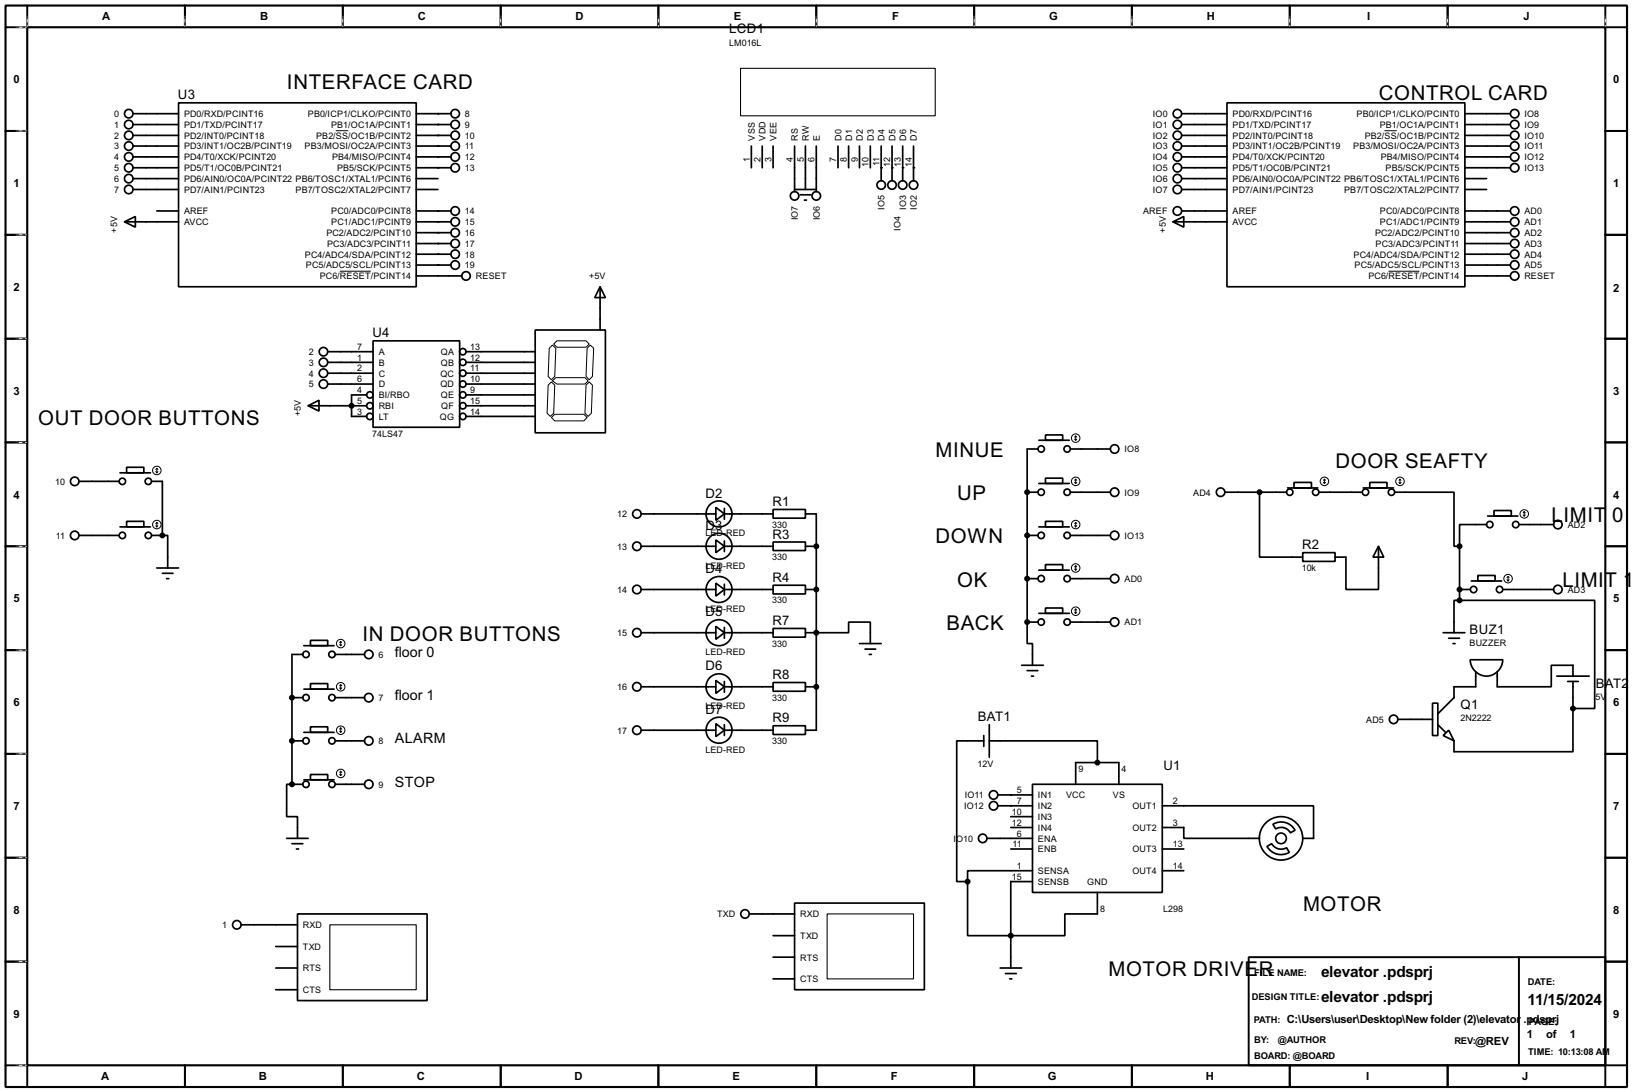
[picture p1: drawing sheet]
<svg xmlns="http://www.w3.org/2000/svg" width="383mm" height="256mm" viewBox="0 0 383 256" stroke-linecap="round" stroke-linejoin="round" font-family="sans-serif">
<path d="M1.3 1.3h381v254h-381zM6.4 6.4h370.8v243.8h-370.8z" fill="none" stroke="#000" stroke-width=".5"/>
<g fill="none" stroke="#000" stroke-width=".45">
<path d="M6.4 1.3v5.1h-5.1M43.5 1.3v5.1M80.6 1.3v5.1M117.7 1.3v5.1M154.7 1.3v5.1M191.8 1.3v5.1M228.9 1.3v5.1M266 1.3v5.1M303.1 1.3v5.1M340.2 1.3v5.1M377.2 1.3v5.1h5.1M1.3 30.8h5.1"/>
<path d="M377.2 30.8h5.1M1.3 55.2h5.1M377.2 55.2h5.1M1.3 79.6h5.1M377.2 79.6h5.1M1.3 103.9h5.1M377.2 103.9h5.1M1.3 128.3h5.1M377.2 128.3h5.1M1.3 152.7h5.1M377.2 152.7h5.1M1.3 177.1h5.1"/>
<path d="M377.2 177.1h5.1M1.3 201.5h5.1M377.2 201.5h5.1M1.3 225.9h5.1M293.4 224.8h83.8v25.4h-83.8zM356.9 224.8v25.4M377.2 225.9h5.1M1.3 250.2h5.1v5.1M43.5 250.2v5.1M80.6 250.2v5.1M117.7 250.2v5.1M154.7 250.2v5.1"/>
<path d="M191.8 250.2v5.1M228.9 250.2v5.1M266 250.2v5.1M303.1 250.2v5.1M340.2 250.2v5.1M382.3 250.2h-5.1v5.1"/>
</g>
<g fill="none" stroke="#fff" stroke-width=".23">
<path d="M3.9 6.4h2.3M6.4 3.9v2.3M43.5 3.9v2.3M80.6 3.9v2.3M117.7 3.9v2.3M154.7 3.9v2.3M191.8 3.9v2.3M228.9 3.9v2.3M266 3.9v2.3M303.1 3.9v2.3M340.2 3.9v2.3M377.2 3.9v2.3"/>
<path d="M3.9 30.8h2.3M3.9 55.2h2.3M3.9 79.6h2.3M3.9 103.9h2.3M3.9 128.3h2.3M3.9 152.7h2.3M3.9 177.1h2.3M3.9 201.5h2.3M3.9 225.9h2.3M3.9 250.2h2.3"/>
</g>
<g fill="none" stroke="#000" stroke-width=".23" stroke-dasharray=".5 1">
<path d="M3.9 6.4h2.3M6.4 3.9v2.3M43.5 3.9v2.3M80.6 3.9v2.3M117.7 3.9v2.3M154.7 3.9v2.3M191.8 3.9v2.3M228.9 3.9v2.3M266 3.9v2.3M303.1 3.9v2.3M340.2 3.9v2.3M377.2 3.9v2.3"/>
<path d="M3.9 30.8h2.3M3.9 55.2h2.3M3.9 79.6h2.3M3.9 103.9h2.3M3.9 128.3h2.3M3.9 152.7h2.3M3.9 177.1h2.3M3.9 201.5h2.3M3.9 225.9h2.3M3.9 250.2h2.3"/>
</g>
<g fill="none" stroke="#000" stroke-width=".4">
<path d="M31.3 39.4h10.7M31.3 36.9h10.7M31.3 34.3h10.7M31.3 31.8h10.7M31.3 29.3h10.7M31.3 26.7h10.7M42 24.2h55.8v43.2h-55.8zM97.8 39.4h8.2M97.8 36.9h8.2M97.8 34.3h8.2M97.8 31.8h8.2M97.8 29.3h8.2"/>
<path d="M97.8 26.7h8.2M176.6 34.3v5.1M179.1 34.3v5.1M181.7 34.3v5.1M186.7 34.3v10.7M189.3 34.3v10.2M191.8 34.3v10.7M196.9 34.3v5.1M199.4 34.3v5.1M202 34.3v5.1M204.5 34.3v5.1M207.1 34.3v8.2"/>
<path d="M209.6 34.3v8.2M212.1 34.3v8.2M214.7 34.3v8.2M277.7 39.4h10.6M277.7 36.9h10.6M277.7 34.3h10.6M277.7 31.8h10.6M277.7 29.3h10.6M277.7 26.7h10.6M288.3 24.2h55.9v43.2h-55.9zM344.2 39.4h10.7M344.2 36.9h10.7"/>
<path d="M344.2 34.3h10.7M344.2 31.8h10.7M344.2 29.3h10.7M344.2 26.7h10.7M29.3 52.1l2.5-1.2v2.5zM29.3 52.1h12.7M31.3 44.5h10.7M31.3 42h10.7M36.9 49.6h5.1M97.8 44.5h5.1M97.8 42h5.1M97.8 49.6h8.2"/>
<path d="M97.8 52.1h8.2M97.8 54.7h8.2M97.8 57.2h8.2M97.8 59.7h8.2M186.7 44.5h5.1M188 45.8h2.6M189 47h.5M275.6 52.1l2.6-1.2v2.5zM275.6 52.1h12.7M277.7 44.5h10.6M277.7 42h10.6M277.7 49.6h10.6"/>
<path d="M344.2 44.5h5.1M344.2 42h5.1M344.2 49.6h10.7M344.2 52.1h10.7M344.2 54.7h10.7M344.2 57.2h10.7M344.2 59.7h10.7M97.8 62.3h8.2M97.8 64.8h10.7M125.8 77.5h16.5v24.2h-16.5zM141 67.4l1.3 2.5h-2.5zM141 67.4v10.1"/>
<path d="M344.2 62.3h10.7M344.2 64.8h10.7M72.4 95.3l2.6-1.3v2.6zM72.4 95.3h13.8M77 82.6h10.7M77 85.1h10.7M77 87.7h10.7M77 90.2h10.7M86.2 92.8h-3.6v5h3.6M87.7 80.1h20.3v20.3h-20.3zM109.5 82.6h16.3M109.5 85.1h16.3"/>
<path d="M109.5 87.7h16.3M109.5 90.2h16.3M109.5 92.8h16.3M109.5 95.3h16.3M109.5 97.8h16.3M18.6 113.1h9.4M28.2 111.1h7.2M29.8 109.8h4v1.3h-4zM35.6 113.1h2.6v12.7M168.2 119.2l2 1.5-2 1.5zM170.2 119.4v2.6M181.7 119.7h7.6v2h-7.6z"/>
<path d="M241.4 115.6h2.5M243.9 105.5h-2.5v40.6M244.1 103.4h7.2M244.1 113.6h7.2M245.7 102.2h4v1.2h-4zM245.7 112.3h4v1.3h-4zM251.5 105.5h9.4M251.5 115.6h9.4M287.8 115.6h14.5M296 115.6v15.3h10.1M302.6 114.6h7.1M304.1 113.3h4.1v1.3h-4.1z"/>
<path d="M309.9 115.6h10.2M320.3 114.6h7.2M321.9 113.3h4v1.3h-4zM327.7 115.6h14v12.7h1.3M351.1 119.9h4v1.3h-4zM18.6 125.8h9.4M28.2 123.8h7.2M29.8 122.5h4v1.3h-4zM35.6 125.8h2.6M36.9 133.4h5.1M38.2 125.8h1.2v7.6M38.2 134.7h2.5"/>
<path d="M39.2 135.9h.5M150.7 138.5h17.5M150.7 120.7h17.5M150.7 128.3h17.5M168.2 126.8l2 1.5-2 1.5zM168.2 137l2 1.5-2 1.5zM170.2 138.5h11.5M170.2 120.7h11.5M170.2 128.3h11.5M170.2 127.1v2.5M170.2 137.2v2.6M181.7 127.3h7.6v2h-7.6z"/>
<path d="M181.7 137.5h7.6v2h-7.6zM189.3 120.7h2.5v50.8h-2.5M189.3 138.5h2.5M189.3 128.3h2.5M241.4 125.8h2.5M241.4 135.9h2.5M244.1 123.8h7.2M244.1 133.9h7.2M245.7 122.5h4v1.3h-4zM245.7 132.6h4v1.3h-4zM251.5 125.8h9.4M251.5 135.9h9.4"/>
<path d="M306.1 129.8h7.6v2.1h-7.6zM323.9 128.3l1.3 2.6h-2.6zM323.9 128.3v10.2h-7.6v-7.6h-2.6M343 138.5h2.5M343 128.3v12.7M345.7 136.5h7.2M347.3 135.2h4v1.3h-4zM349.3 123.2h-6.3v5.1M349.6 121.2h7.1M353.1 138.5h12M356.9 123.2h8.2M71.2 153.7h-2.6v30.5"/>
<path d="M71.4 151.7h7.1M73 150.4h4v1.3h-4zM78.8 153.7h6.9M150.7 148.6h17.5M168.2 147.1l2 1.5-2 1.6zM168.2 159.8l2 1.5-2 1.6zM170.2 148.6h11.5M170.2 147.4v2.5M181.7 147.6h7.6v2.1h-7.6zM189.3 148.6h10.1v-2.5h5.1v5.1M202 151.2h5.1M203.3 152.5h2.5"/>
<path d="M204.3 153.7h.5M240.1 156.3h5.1M241.4 146.1v5.1h1.2v5.1M241.4 146.1h2.5M241.4 157.5h2.5M242.4 158.8h.5M244.1 144.1h7.2M245.7 142.8h4v1.3h-4zM251.5 146.1h9.4M339.1 148.6h5.1M340.4 149.9h2.6M341.4 151.2h.5"/>
<path d="M343 141h31.7v25.4h-5.1M343 141h-1.3v7.6M345.5 155h7.6a3.8 3.8 0 0 1-3.8 3.8 3.8 3.8 0 0 1-3.8-3.8zM346.8 157.8v3.5h-5.1v2.6l-3.8 3.8M351.8 157.8v3.5h12.7v-5h5.1v2.5M365.8 158.8h7.6M68.6 163.9h2.6M68.6 174h2.6M71.4 161.9h7.1M71.4 172h7.1M73 160.6h4v1.3h-4zM73 170.7h4v1.3h-4z"/>
<path d="M78.8 163.9h6.9M78.8 174h6.9M150.7 161.3h17.5M150.7 171.5h17.5M168.2 170l2 1.5-2 1.5zM170.2 161.3h11.5M170.2 171.5h11.5M170.2 160.1v2.5M170.2 170.2v2.6M181.7 160.3h7.6v2.1h-7.6zM181.7 170.5h7.6v2h-7.6zM189.3 161.3h2.5"/>
<path d="M231.2 174h-6.4v33.1h2.6M231.2 172.8v2.5M232.5 174h25.4v5.1M232.5 170.2v7.7M328.5 169h8.1M336.6 165.2h1.3v7.6h-1.3zM337.9 170.2l1.8 1.8M339.1 172.8l1.3-1.3 1.3 2.5zM368.4 160.1h2.5M369.6 166.4v10.2h-27.9v-2.6M369.6 160.1v6.3M67.4 196.9h5"/>
<path d="M68.6 184.2h-1.2v7.6h2.5v5.1M68.6 184.2h2.6M68.6 198.2h2.6M69.7 199.4h.5M71.4 183.2h7.1M73 181.9h4v1.3h-4zM78.8 184.2h6.9M232 196.9h10.6M234.5 186.7h8.1M234.5 189.3h8.1M237.5 194.4h5.1M237.5 199.4h5.1"/>
<path d="M237.5 191.8h5.1M242.6 184.2h30.5v25.4h-30.5zM252.8 184.2v-5.1h10.1v5.1M273.1 194.4h5.1v2.5h17.8M273.1 189.3h35.6v7.6h-2.6M273.1 199.4h5.1M297.7 198.8l1.1-.6a2.56 2.56 0 0 0 3.5 .9l.7 1.1a3.8 3.8 0 0 1-5.3-1.4zM299.1 193.6a3.7 3.7 0 0 1 5.2 1.4l-1.1 .6a2.43 2.43 0 0 0-3.4-.9zM56.7 217.2h13.2M69.9 214.7h30.5v20.3h-30.5zM176.1 214.7h10.6M181.7 219.8h5"/>
<path d="M186.7 212.1h30.5v20.4h-30.5zM227.4 207.1v12.7h22.8v-5.1h7.7v-5.1M242.6 204.5h-15.2v2.6M242.6 207.1h-5.1v20.3M273.1 204.5h5.1M64.8 227.4h5.1M64.8 222.3h5.1M64.8 232.5h5.1M181.7 224.8h5M181.7 229.9h5M235 227.4h5.1M236.3 228.7h2.5"/>
<path d="M237.3 229.9h.5"/>
<circle cx="30.2" cy="31.8" r="1"/>
<circle cx="30.2" cy="34.3" r="1"/>
<circle cx="30.2" cy="26.7" r="1"/>
<circle cx="30.2" cy="39.4" r="1"/>
<circle cx="30.2" cy="29.3" r="1"/>
<circle cx="30.2" cy="36.9" r="1"/>
<circle cx="106.9" cy="31.8" r="1"/>
<circle cx="106.9" cy="36.9" r="1"/>
<circle cx="106.9" cy="26.7" r="1"/>
<circle cx="106.9" cy="29.3" r="1"/>
<circle cx="106.9" cy="39.4" r="1"/>
<circle cx="106.9" cy="34.3" r="1"/>
<circle cx="276.6" cy="34.3" r="1"/>
<circle cx="276.6" cy="29.3" r="1"/>
<circle cx="276.6" cy="39.4" r="1"/>
<circle cx="276.6" cy="36.9" r="1"/>
<circle cx="276.6" cy="26.7" r="1"/>
<circle cx="276.6" cy="31.8" r="1"/>
<circle cx="355.9" cy="34.3" r="1"/>
<circle cx="355.9" cy="36.9" r="1"/>
<circle cx="355.9" cy="39.4" r="1"/>
<circle cx="355.9" cy="26.7" r="1"/>
<circle cx="355.9" cy="31.8" r="1"/>
<circle cx="355.9" cy="29.3" r="1"/>
<circle cx="30.2" cy="42" r="1"/>
<circle cx="30.2" cy="44.5" r="1"/>
<circle cx="106.9" cy="49.6" r="1"/>
<circle cx="106.9" cy="52.1" r="1"/>
<circle cx="106.9" cy="54.7" r="1"/>
<circle cx="106.9" cy="57.2" r="1"/>
<circle cx="106.9" cy="59.7" r="1"/>
<circle cx="186.7" cy="46" r="1"/>
<circle cx="191.8" cy="46" r="1"/>
<circle cx="207" cy="43.5" r="1"/>
<circle cx="209.6" cy="43.5" r="1"/>
<circle cx="212.1" cy="43.5" r="1"/>
<circle cx="214.6" cy="43.5" r="1"/>
<circle cx="276.6" cy="44.5" r="1"/>
<circle cx="276.6" cy="42" r="1"/>
<circle cx="276.6" cy="49.6" r="1"/>
<circle cx="355.9" cy="49.6" r="1"/>
<circle cx="355.9" cy="54.7" r="1"/>
<circle cx="355.9" cy="52.1" r="1"/>
<circle cx="355.9" cy="57.2" r="1"/>
<circle cx="355.9" cy="59.7" r="1"/>
<circle cx="106.9" cy="62.3" r="1"/>
<circle cx="109.5" cy="64.8" r="1"/>
<circle cx="355.9" cy="62.3" r="1"/>
<circle cx="355.9" cy="64.8" r="1"/>
<circle cx="76" cy="82.6" r="1"/>
<circle cx="76" cy="90.2" r="1"/>
<circle cx="76" cy="87.7" r="1"/>
<circle cx="76" cy="85.1" r="1"/>
<circle cx="86.9" cy="97.8" r=".75"/>
<circle cx="86.9" cy="95.3" r=".75"/>
<circle cx="86.9" cy="92.8" r=".75"/>
<circle cx="108.7" cy="95.3" r=".75"/>
<circle cx="108.7" cy="90.2" r=".75"/>
<circle cx="108.7" cy="82.6" r=".75"/>
<circle cx="108.7" cy="87.7" r=".75"/>
<circle cx="108.7" cy="97.8" r=".75"/>
<circle cx="108.7" cy="85.1" r=".75"/>
<circle cx="108.7" cy="92.8" r=".75"/>
<circle cx="17.5" cy="113.1" r="1"/>
<circle cx="28.7" cy="113.1" r=".75"/>
<circle cx="34.8" cy="113.1" r=".75"/>
<circle cx="244.6" cy="105.5" r=".75"/>
<circle cx="244.6" cy="115.6" r=".75"/>
<circle cx="250.7" cy="115.6" r=".75"/>
<circle cx="250.7" cy="105.5" r=".75"/>
<circle cx="261.9" cy="105.5" r="1"/>
<circle cx="261.9" cy="115.6" r="1"/>
<circle cx="286.8" cy="115.6" r="1"/>
<circle cx="303" cy="115.6" r=".75"/>
<circle cx="309.1" cy="115.6" r=".75"/>
<circle cx="320.8" cy="115.6" r=".75"/>
<circle cx="326.9" cy="115.6" r=".75"/>
<circle cx="17.5" cy="125.8" r="1"/>
<circle cx="28.7" cy="125.8" r=".75"/>
<circle cx="34.8" cy="125.8" r=".75"/>
<circle cx="149.6" cy="120.7" r="1"/>
<circle cx="149.6" cy="138.5" r="1"/>
<circle cx="149.6" cy="128.3" r="1"/>
<circle cx="168.9" cy="138.5" r="3.1"/>
<circle cx="168.9" cy="128.3" r="3.1"/>
<circle cx="168.9" cy="120.7" r="3.1"/>
<circle cx="244.6" cy="125.8" r=".75"/>
<circle cx="244.6" cy="135.9" r=".75"/>
<circle cx="250.7" cy="125.8" r=".75"/>
<circle cx="250.7" cy="135.9" r=".75"/>
<circle cx="261.9" cy="135.9" r="1"/>
<circle cx="261.9" cy="125.8" r="1"/>
<circle cx="346.2" cy="138.5" r=".75"/>
<circle cx="350" cy="123.2" r=".75"/>
<circle cx="352.3" cy="138.5" r=".75"/>
<circle cx="356.1" cy="123.2" r=".75"/>
<circle cx="366" cy="138.5" r="1"/>
<circle cx="366" cy="123.2" r="1"/>
<circle cx="71.9" cy="153.7" r=".75"/>
<circle cx="78" cy="153.7" r=".75"/>
<circle cx="86.6" cy="153.7" r="1"/>
<circle cx="149.6" cy="148.6" r="1"/>
<circle cx="168.9" cy="148.6" r="3.1"/>
<circle cx="244.6" cy="146.1" r=".75"/>
<circle cx="250.7" cy="146.1" r=".75"/>
<circle cx="261.9" cy="146.1" r="1"/>
<circle cx="71.9" cy="174" r=".75"/>
<circle cx="71.9" cy="163.9" r=".75"/>
<circle cx="78" cy="163.9" r=".75"/>
<circle cx="78" cy="174" r=".75"/>
<circle cx="86.6" cy="163.9" r="1"/>
<circle cx="86.6" cy="174" r="1"/>
<circle cx="149.6" cy="171.5" r="1"/>
<circle cx="149.6" cy="161.3" r="1"/>
<circle cx="168.9" cy="161.3" r="3.1"/>
<circle cx="168.9" cy="171.5" r="3.1"/>
<circle cx="327.4" cy="169" r="1"/>
<circle cx="71.9" cy="184.2" r=".75"/>
<circle cx="78" cy="184.2" r=".75"/>
<circle cx="86.6" cy="184.2" r="1"/>
<circle cx="230.9" cy="196.9" r="1"/>
<circle cx="233.4" cy="186.7" r="1"/>
<circle cx="233.4" cy="189.3" r="1"/>
<circle cx="301" cy="196.9" r="5.1"/>
<circle cx="301" cy="196.9" r="1.25"/>
<circle cx="55.6" cy="217.2" r="1"/>
<circle cx="175" cy="214.7" r="1"/>
</g>
<g fill="#000">
<circle cx="102.9" cy="29.3" r=".2"/>
<circle cx="102.9" cy="31.8" r=".2"/>
<circle cx="102.9" cy="36.9" r=".2"/>
<circle cx="102.9" cy="39.4" r=".2"/>
<circle cx="102.9" cy="26.7" r=".2"/>
<circle cx="102.9" cy="34.3" r=".2"/>
<circle cx="207.1" cy="39.4" r=".2"/>
<circle cx="209.6" cy="39.4" r=".2"/>
<circle cx="212.1" cy="39.4" r=".2"/>
<circle cx="214.7" cy="39.4" r=".2"/>
<circle cx="102.9" cy="54.7" r=".2"/>
<circle cx="102.9" cy="52.1" r=".2"/>
<circle cx="102.9" cy="49.6" r=".2"/>
<circle cx="102.9" cy="59.7" r=".2"/>
<circle cx="102.9" cy="57.2" r=".2"/>
<circle cx="102.9" cy="62.3" r=".2"/>
<circle cx="82.6" cy="95.3" r=".2"/>
<circle cx="241.4" cy="115.6" r=".2"/>
<circle cx="38.2" cy="125.8" r=".2"/>
<circle cx="191.8" cy="138.5" r=".2"/>
<circle cx="191.8" cy="128.3" r=".2"/>
<circle cx="241.4" cy="125.8" r=".2"/>
<circle cx="241.4" cy="135.9" r=".2"/>
<circle cx="343" cy="138.5" r=".2"/>
<circle cx="191.8" cy="148.6" r=".2"/>
<circle cx="241.4" cy="146.1" r=".2"/>
<circle cx="68.6" cy="174" r=".2"/>
<circle cx="68.6" cy="163.9" r=".2"/>
<circle cx="191.8" cy="161.3" r=".2"/>
<circle cx="68.6" cy="184.2" r=".2"/>
<circle cx="237.5" cy="189.3" r=".2"/>
<circle cx="237.5" cy="186.7" r=".2"/>
</g>
<g fill="none" stroke="#000" stroke-width=".23">
<path d="M78.9 30.7h2.9M325.3 30.7h2.9M79.9 63.7h7.2M326.3 63.7h7.2M128.8 90.5l.8-.8 .8 .8-.3 6.6-.8 .7-.7-.7zM129.1 81.8l.7-.7 .8 .7-.2 6.6-.8 .8-.8-.8zM129.6 98.1l.8-.8h6.8l.8 .8-.8 .8h-6.8zM129.8 89.5l.8-.8h6.9l.7 .8-.7 .7h-6.6zM130.1 80.8l.8-.7h6.8l.8 .7-.8 .8h-6.8zM137.7 90.5l.8-.8 .7 .8-.2 6.6-.8 .7-.7-.7zM138.7 81.1l.8 .7-.3 6.6-.7 .8-.8-.8 .3-6.6zM36.6 110.8l.3 .3"/>
<path d="M36.9 110v1.1M36.9 110l-.3 .3M36.9 110l.2 .3M37.1 110.8l-.2 .3M252.5 103.2l.3 .2M252.5 113.3l.3 .3M252.8 102.4v1M252.8 112.6v1M252.8 102.4l-.3 .3M252.8 102.4l.2 .3M252.8 112.6l-.3 .2M252.8 112.6l.2 .2"/>
<path d="M253 103.2l-.2 .2M253 113.3l-.2 .3M311 113.3l.2 .3M311.2 112.6v1M311.2 112.6l-.2 .2M311.2 112.6l.3 .2M311.5 113.3l-.3 .3M328.7 113.3l.3 .3M329 112.6v1M329 112.6l-.3 .2M329 112.6l.2 .2M329.2 113.3l-.2 .3"/>
<path d="M36.6 123.5l.3 .3M36.9 122.7v1.1M36.9 122.7l-.3 .3M36.9 122.7l.2 .3M37.1 123.5l-.2 .3M252.5 123.5l.3 .3M252.5 133.7l.3 .2M252.8 122.7v1.1M252.8 132.9v1M252.8 122.7l-.3 .3M252.8 122.7l.2 .3M252.8 132.9l-.3 .3"/>
<path d="M252.8 132.9l.2 .3M253 123.5l-.2 .3M253 133.7l-.2 .2M354.1 136.2l.3 .3M354.4 135.4v1.1M354.4 135.4l-.3 .3M354.4 135.4l.2 .3M354.6 136.2l-.2 .3M357.9 121l.3 .2M358.2 120.2v1M358.2 120.2l-.3 .3M358.2 120.2l.2 .3"/>
<path d="M358.4 121l-.2 .2M79.8 151.4l.3 .3M80.1 150.7v1M80.1 150.7l-.3 .2M80.1 150.7l.2 .2M80.3 151.4l-.2 .3M252.5 143.8l.3 .3M252.8 143.1v1M252.8 143.1l-.3 .2M252.8 143.1l.2 .2M253 143.8l-.2 .3M79.8 161.6l.3 .3"/>
<path d="M79.8 171.8l.3 .2M80.1 160.8v1.1M80.1 171v1M80.1 160.8l-.3 .3M80.1 160.8l.2 .3M80.1 171l-.3 .3M80.1 171l.2 .3M80.3 161.6l-.2 .3M80.3 171.8l-.2 .2M79.8 181.9l.3 .3M80.1 181.2v1M80.1 181.2l-.3 .2"/>
<path d="M80.1 181.2l.2 .2M80.3 181.9l-.2 .3"/>
<circle cx="36.8" cy="110.5" r="1"/>
<circle cx="252.7" cy="102.9" r="1"/>
<circle cx="252.7" cy="113.1" r="1"/>
<circle cx="311.2" cy="113.1" r="1"/>
<circle cx="328.9" cy="113.1" r="1"/>
<circle cx="36.8" cy="123.2" r="1"/>
<circle cx="252.7" cy="133.4" r="1"/>
<circle cx="252.7" cy="123.2" r="1"/>
<circle cx="354.3" cy="135.9" r="1"/>
<circle cx="358.1" cy="120.7" r="1"/>
<circle cx="80" cy="151.2" r="1"/>
<circle cx="252.7" cy="143.6" r="1"/>
<circle cx="80" cy="171.5" r="1"/>
<circle cx="80" cy="161.3" r="1"/>
<circle cx="80" cy="181.7" r="1"/>
</g>
<path d="M174 16.1h45.8v11.1h-45.8zM77.5 217.2h20.3v15.3h-20.3zM194.4 214.7h20.3v15.2h-20.3z" fill="none" stroke="#000" stroke-width=".25"/>
<g fill="#000" stroke="#000" stroke-width=".4">
<circle cx="82.6" cy="95.3" r=".5"/>
<circle cx="241.3" cy="115.6" r=".5"/>
<circle cx="295.9" cy="115.6" r=".5"/>
<circle cx="38.1" cy="125.8" r=".5"/>
<circle cx="191.8" cy="138.5" r=".5"/>
<circle cx="191.8" cy="128.3" r=".5"/>
<circle cx="241.3" cy="125.8" r=".5"/>
<circle cx="241.3" cy="135.9" r=".5"/>
<circle cx="342.9" cy="128.3" r=".5"/>
<circle cx="342.9" cy="138.5" r=".5"/>
<circle cx="191.8" cy="148.6" r=".5"/>
<circle cx="241.3" cy="146.1" r=".5"/>
<circle cx="342.9" cy="141" r=".5"/>
<circle cx="68.6" cy="163.9" r=".5"/>
<circle cx="68.6" cy="174" r=".5"/>
<circle cx="191.8" cy="161.3" r=".5"/>
<circle cx="257.8" cy="179.1" r=".5"/>
<circle cx="369.6" cy="166.4" r=".5"/>
<circle cx="68.6" cy="184.2" r=".5"/>
<circle cx="227.3" cy="207.1" r=".5"/>
<circle cx="237.5" cy="219.8" r=".5"/>
</g>
<g font-size="5.4">
<text x="67.4" y="20.9">INTERFACE CARD</text>
<text x="324" y="23.5">CONTROL CARD</text>
<text x="9" y="99.7">OUT DOOR BUTTONS</text>
<text x="219.8" y="107.3">MINUE</text>
<text x="313.8" y="109.9">DOOR SEAFTY</text>
<text x="224.9" y="117.5">UP</text>
<text x="364.6" y="122.6">LIMIT</text>
<text x="378.8" y="122.6">0</text>
<text x="219.8" y="127.6">DOWN</text>
<text x="224.9" y="137.8">OK</text>
<text x="367.1" y="137.8">LIMIT 1</text>
<text x="222.4" y="148">BACK</text>
<text x="85.2" y="150.5">IN DOOR BUTTONS</text>
<text x="306.2" y="214">MOTOR</text>
<text x="260.5" y="229.2">MOTOR DRIVER</text>
</g>
<g font-size="4.1">
<text x="310.4" y="229.5">elevator .pdsprj</text>
<text x="310.4" y="235.4">elevator .pdsprj</text>
<text x="359" y="236.1">11/15/2024</text>
</g>
<g font-size="3.8">
<text x="92.8" y="154.3">floor 0</text>
<text x="92.8" y="164.4">floor 1</text>
<text x="92.8" y="174.6">ALARM</text>
<text x="92.8" y="184.8">STOP</text>
</g>
<g font-size="3.5">
<text x="171.4" y="7.8">LCD1</text>
<text x="41.8" y="23.3">U3</text>
<text x="87.5" y="79.3">U4</text>
<text x="165.8" y="116.9">D2</text>
<text x="181.5" y="118.9">R1</text>
<text x="165.8" y="124.5">D3</text>
<text x="181.5" y="126.5">R3</text>
<text x="306" y="129">R2</text>
<text x="165.8" y="134.6">D4</text>
<text x="181.5" y="136.7">R4</text>
<text x="165.8" y="144.8">D5</text>
<text x="181.5" y="146.8">R7</text>
<text x="345.3" y="148.8">BUZ1</text>
<text x="165.8" y="157.5">D6</text>
<text x="181.5" y="159.5">R8</text>
<text x="375" y="161.5">BAT2</text>
<text x="165.8" y="167.7">D7</text>
<text x="343.2" y="166.6">Q1</text>
<text x="181.5" y="169.7">R9</text>
<text x="229.8" y="169.4">BAT1</text>
<text x="273.4" y="180.9">U1</text>
</g>
<g font-size="3">
<text x="24" y="4.6">A</text>
<text x="61.1" y="4.6">B</text>
<text x="98.2" y="4.6">C</text>
<text x="135.2" y="4.6">D</text>
<text x="172.4" y="4.6">E</text>
<text x="209.6" y="4.6">F</text>
<text x="246.5" y="4.6">G</text>
<text x="283.6" y="4.6">H</text>
<text x="321.2" y="4.6">I</text>
<text x="358" y="4.6">J</text>
<text x="3.2" y="19.5">0</text>
<text x="379.1" y="19.5">0</text>
<text x="3.2" y="44">1</text>
<text x="379.1" y="44">1</text>
<text x="3.2" y="68.4">2</text>
<text x="379.1" y="68.6">2</text>
<text x="3.2" y="92.7">3</text>
<text x="379.1" y="92.7">3</text>
<text x="3.2" y="117.1">4</text>
<text x="379.1" y="117.1">4</text>
<text x="3.2" y="141.5">5</text>
<text x="379.1" y="141.5">5</text>
<text x="3.2" y="165.9">6</text>
<text x="379.1" y="165.9">6</text>
<text x="3.2" y="190.3">7</text>
<text x="379.1" y="190.3">7</text>
<text x="3.2" y="214.7">8</text>
<text x="379.1" y="214.7">8</text>
<text x="3.2" y="239.1">9</text>
<text x="379.1" y="239.1">9</text>
<text x="302.3" y="240.4">C:\Users\user\Desktop\New folder (2)\elevator</text>
<text x="346.7" y="245.5">@REV</text>
<text x="358" y="240.4">.pdsprj</text>
<text x="358.8" y="243.9">1</text>
<text x="363.3" y="243.9">of</text>
<text x="368.9" y="243.9">1</text>
<text x="23.8" y="253.8">A</text>
<text x="60.8" y="253.8">B</text>
<text x="97.9" y="253.8">C</text>
<text x="135" y="253.8">D</text>
<text x="172.1" y="253.8">E</text>
<text x="209.3" y="253.8">F</text>
<text x="246.2" y="253.8">G</text>
<text x="283.3" y="253.8">H</text>
<text x="321" y="253.8">I</text>
<text x="357.7" y="253.8">J</text>
</g>
<g font-size="2.5">
<text x="294.7" y="229.3">FILE NAME:</text>
<text x="359" y="231.3">DATE:</text>
<text x="294.1" y="234.9">DESIGN TITLE:</text>
<text x="294.6" y="240.2">PATH:</text>
<text x="294.7" y="245">BY:</text>
<text x="300.3" y="245">@AUTHOR</text>
<text x="341.7" y="245.3">REV:</text>
<text x="359.2" y="240.7">PAGE:</text>
<text x="294.7" y="248.7">BOARD: @BOARD</text>
<text x="359" y="247.8">TIME: 10:13:08 AM</text>
</g>
<g font-size="2.4">
<text x="171.3" y="10.7">LM016L</text>
<text x="26.8" y="27.5">0</text>
<text x="43.2" y="27.5">PD0/RXD/PCINT16</text>
<text x="72.3" y="27.5">PB0/ICP1/CLKO/PCINT0</text>
<text x="109.3" y="27.5">8</text>
<text x="270.9" y="27.5">IO0</text>
<text x="289.6" y="27.5">PD0/RXD/PCINT16</text>
<text x="318.7" y="27.5">PB0/ICP1/CLKO/PCINT0</text>
<text x="358.2" y="27.5">IO8</text>
<text x="26.8" y="30">1</text>
<text x="26.8" y="32.6">2</text>
<text x="26.8" y="35.1">3</text>
<text x="43.2" y="35.1">PD3/INT1/OC2B/PCINT19</text>
<text x="43.2" y="32.6">PD2/INT0/PCINT18</text>
<text x="43.2" y="30">PD1/TXD/PCINT17</text>
<text x="71.6" y="35.1">PB3/MOSI/OC2A/PCINT3</text>
<text x="74.3" y="32.6">PB2/SS/OC1B/PCINT2</text>
<text x="77.8" y="30">PB1/OC1A/PCINT1</text>
<text x="109.3" y="30">9</text>
<text x="109.3" y="32.6">10</text>
<text x="109.3" y="35.1">11</text>
<text x="177.4" y="33" transform="rotate(-90 177.4 33)">VSS</text>
<text x="179.9" y="33" transform="rotate(-90 179.9 33)">VDD</text>
<text x="182.5" y="33" transform="rotate(-90 182.5 33)">VEE</text>
<text x="187.5" y="33" transform="rotate(-90 187.5 33)">RS</text>
<text x="190.1" y="33" transform="rotate(-90 190.1 33)">RW</text>
<text x="192.6" y="33" transform="rotate(-90 192.6 33)">E</text>
<text x="197.7" y="33" transform="rotate(-90 197.7 33)">D0</text>
<text x="200.2" y="33" transform="rotate(-90 200.2 33)">D1</text>
<text x="202.8" y="33" transform="rotate(-90 202.8 33)">D2</text>
<text x="205.3" y="33" transform="rotate(-90 205.3 33)">D3</text>
<text x="207.9" y="33" transform="rotate(-90 207.9 33)">D4</text>
<text x="210.4" y="33" transform="rotate(-90 210.4 33)">D5</text>
<text x="212.9" y="33" transform="rotate(-90 212.9 33)">D6</text>
<text x="215.5" y="33" transform="rotate(-90 215.5 33)">D7</text>
<text x="270.9" y="35.1">IO3</text>
<text x="270.9" y="32.6">IO2</text>
<text x="270.9" y="30">IO1</text>
<text x="289.6" y="35.1">PD3/INT1/OC2B/PCINT19</text>
<text x="289.6" y="32.6">PD2/INT0/PCINT18</text>
<text x="289.6" y="30">PD1/TXD/PCINT17</text>
<text x="318" y="35.1">PB3/MOSI/OC2A/PCINT3</text>
<text x="320.7" y="32.6">PB2/SS/OC1B/PCINT2</text>
<text x="324.2" y="30">PB1/OC1A/PCINT1</text>
<text x="358.2" y="30">IO9</text>
<text x="358.2" y="32.6">IO10</text>
<text x="358.2" y="35.1">IO11</text>
<text x="26.8" y="37.7">4</text>
<text x="26.8" y="40.2">5</text>
<text x="43.2" y="40.2">PD5/T1/OC0B/PCINT21</text>
<text x="43.2" y="37.7">PD4/T0/XCK/PCINT20</text>
<text x="78" y="37.7">PB4/MISO/PCINT4</text>
<text x="79.2" y="40.2">PB5/SCK/PCINT5</text>
<text x="109.3" y="37.7">12</text>
<text x="109.3" y="40.2">13</text>
<text x="176.2" y="38" transform="rotate(-90 176.2 38)">1</text>
<text x="178.7" y="38" transform="rotate(-90 178.7 38)">2</text>
<text x="181.3" y="38" transform="rotate(-90 181.3 38)">3</text>
<text x="186.3" y="38" transform="rotate(-90 186.3 38)">4</text>
<text x="188.9" y="38" transform="rotate(-90 188.9 38)">5</text>
<text x="191.4" y="38" transform="rotate(-90 191.4 38)">6</text>
<text x="196.5" y="38" transform="rotate(-90 196.5 38)">7</text>
<text x="199" y="38" transform="rotate(-90 199 38)">8</text>
<text x="201.6" y="38" transform="rotate(-90 201.6 38)">9</text>
<text x="204.1" y="39.2" transform="rotate(-90 204.1 39.2)">10</text>
<text x="206.7" y="39" transform="rotate(-90 206.7 39)">11</text>
<text x="209.2" y="39.2" transform="rotate(-90 209.2 39.2)">12</text>
<text x="211.7" y="39.2" transform="rotate(-90 211.7 39.2)">13</text>
<text x="214.3" y="39.2" transform="rotate(-90 214.3 39.2)">14</text>
<text x="270.9" y="40.2">IO5</text>
<text x="270.9" y="37.7">IO4</text>
<text x="289.6" y="40.2">PD5/T1/OC0B/PCINT21</text>
<text x="289.6" y="37.7">PD4/T0/XCK/PCINT20</text>
<text x="324.4" y="37.7">PB4/MISO/PCINT4</text>
<text x="325.6" y="40.2">PB5/SCK/PCINT5</text>
<text x="358.2" y="37.7">IO12</text>
<text x="358.2" y="40.2">IO13</text>
<text x="26.8" y="42.7">6</text>
<text x="26.8" y="45.3">7</text>
<text x="43.2" y="42.7">PD6/AIN0/OC0A/PCINT22 PB6/TOSC1/XTAL1/PCINT6</text>
<text x="43.2" y="45.3">PD7/AIN1/PCINT23</text>
<text x="69.4" y="45.3">PB7/TOSC2/XTAL2/PCINT7</text>
<text x="270.9" y="45.3">IO7</text>
<text x="270.9" y="42.7">IO6</text>
<text x="289.6" y="42.7">PD6/AIN0/OC0A/PCINT22 PB6/TOSC1/XTAL1/PCINT6</text>
<text x="289.6" y="45.3">PD7/AIN1/PCINT23</text>
<text x="315.8" y="45.3">PB7/TOSC2/XTAL2/PCINT7</text>
<text x="43.2" y="52.9">AVCC</text>
<text x="43.2" y="50.4">AREF</text>
<text x="77.8" y="52.9">PC1/ADC1/PCINT9</text>
<text x="77.8" y="50.4">PC0/ADC0/PCINT8</text>
<text x="109.3" y="50.4">14</text>
<text x="109.3" y="52.9">15</text>
<text x="187.5" y="51.8" transform="rotate(-90 187.5 51.8)">IO7</text>
<text x="192.6" y="51.8" transform="rotate(-90 192.6 51.8)">IO6</text>
<text x="207.9" y="49.2" transform="rotate(-90 207.9 49.2)">IO5</text>
<text x="212.9" y="49.2" transform="rotate(-90 212.9 49.2)">IO3</text>
<text x="215.5" y="49.2" transform="rotate(-90 215.5 49.2)">IO2</text>
<text x="268.6" y="50.4">AREF</text>
<text x="289.6" y="52.9">AVCC</text>
<text x="289.6" y="50.4">AREF</text>
<text x="324.2" y="52.9">PC1/ADC1/PCINT9</text>
<text x="324.2" y="50.4">PC0/ADC0/PCINT8</text>
<text x="358.2" y="50.4">AD0</text>
<text x="358.2" y="52.9">AD1</text>
<text x="27.5" y="54.7" transform="rotate(-90 27.5 54.7)">+5V</text>
<text x="76.7" y="55.4">PC2/ADC2/PCINT10</text>
<text x="76.8" y="58">PC3/ADC3/PCINT11</text>
<text x="109.3" y="55.4">16</text>
<text x="109.3" y="58">17</text>
<text x="211.6" y="54.3" transform="rotate(-90 211.6 54.3)">IO4</text>
<text x="273.9" y="54.7" transform="rotate(-90 273.9 54.7)">+5V</text>
<text x="323.1" y="55.4">PC2/ADC2/PCINT10</text>
<text x="323.2" y="58">PC3/ADC3/PCINT11</text>
<text x="358.2" y="55.4">AD2</text>
<text x="358.2" y="58">AD3</text>
<text x="71.6" y="60.5">PC4/ADC4/SDA/PCINT12</text>
<text x="71.9" y="63.1">PC5/ADC5/SCL/PCINT13</text>
<text x="75.1" y="65.6">PC6/RESET/PCINT14</text>
<text x="109.3" y="60.5">18</text>
<text x="109.3" y="63.1">19</text>
<text x="111.8" y="65.6">RESET</text>
<text x="138.5" y="65.6">+5V</text>
<text x="318" y="60.5">PC4/ADC4/SDA/PCINT12</text>
<text x="318.3" y="63.1">PC5/ADC5/SCL/PCINT13</text>
<text x="321.5" y="65.6">PC6/RESET/PCINT14</text>
<text x="358.2" y="60.5">AD4</text>
<text x="358.2" y="63.1">AD5</text>
<text x="358.2" y="65.6">RESET</text>
<text x="72.6" y="83.4">2</text>
<text x="84" y="82.2">7</text>
<text x="89" y="83.4">A</text>
<text x="103.6" y="83.4">QA</text>
<text x="110.5" y="82.2">13</text>
<text x="72.6" y="85.9">3</text>
<text x="72.6" y="88.5">4</text>
<text x="84" y="84.7">1</text>
<text x="84" y="87.3">2</text>
<text x="84" y="89.8">6</text>
<text x="89" y="85.9">B</text>
<text x="89" y="88.5">C</text>
<text x="103.5" y="88.5">QC</text>
<text x="103.6" y="85.9">QB</text>
<text x="110.5" y="84.7">12</text>
<text x="110.5" y="87.3">11</text>
<text x="110.5" y="89.8">10</text>
<text x="72.6" y="91">5</text>
<text x="84" y="92.4">4</text>
<text x="84" y="94.9">5</text>
<text x="89" y="91">D</text>
<text x="89" y="93.6">BI/RBO</text>
<text x="103.5" y="91">QD</text>
<text x="103.6" y="93.6">QE</text>
<text x="110.5" y="92.4">9</text>
<text x="110.5" y="94.9">15</text>
<text x="70.7" y="97.8" transform="rotate(-90 70.7 97.8)">+5V</text>
<text x="84" y="97.4">3</text>
<text x="89" y="96.1">RBI</text>
<text x="89" y="98.6">LT</text>
<text x="103.3" y="98.6">QG</text>
<text x="103.7" y="96.1">QF</text>
<text x="110.5" y="97.4">14</text>
<text x="87.5" y="102.6">74LS47</text>
<text x="264.2" y="106.3">IO8</text>
<text x="13" y="113.9">10</text>
<text x="264.2" y="116.4">IO9</text>
<text x="280.4" y="116.4">AD4</text>
<text x="145.1" y="121.5">12</text>
<text x="165.7" y="126">LED-RED</text>
<text x="181.5" y="123.9">330</text>
<text x="368.4" y="124">AD2</text>
<text x="13.1" y="126.6">11</text>
<text x="145.1" y="129.1">13</text>
<text x="181.5" y="131.5">330</text>
<text x="264.2" y="126.6">IO13</text>
<text x="165.7" y="133.6">LED-RED</text>
<text x="264.2" y="136.7">AD0</text>
<text x="305.9" y="134.1">10k</text>
<text x="145.1" y="139.3">14</text>
<text x="165.7" y="143.7">LED-RED</text>
<text x="181.5" y="141.7">330</text>
<text x="368.4" y="139.3">AD3</text>
<text x="145.1" y="149.4">15</text>
<text x="264.2" y="146.9">AD1</text>
<text x="89" y="154.5">6</text>
<text x="165.7" y="153.9">LED-RED</text>
<text x="181.5" y="151.9">330</text>
<text x="345.3" y="151.7">BUZZER</text>
<text x="89" y="164.7">7</text>
<text x="145.1" y="162.1">16</text>
<text x="165.7" y="166.6">LED-RED</text>
<text x="181.5" y="164.6">330</text>
<text x="374.9" y="164.4">5V</text>
<text x="145.1" y="172.3">17</text>
<text x="321" y="169.8">AD5</text>
<text x="343.2" y="169.5">2N2222</text>
<text x="89" y="174.8">8</text>
<text x="165.7" y="176.8">LED-RED</text>
<text x="181.5" y="174.7">330</text>
<text x="89" y="185">9</text>
<text x="229.7" y="180.1">12V</text>
<text x="253.4" y="181.3">9</text>
<text x="263.6" y="181.3">4</text>
<text x="226.5" y="190.1">IO12</text>
<text x="226.7" y="187.5">IO11</text>
<text x="237.8" y="191.4">10</text>
<text x="238.9" y="186.3">5</text>
<text x="238.9" y="188.9">7</text>
<text x="243.9" y="187.5">IN1</text>
<text x="243.9" y="190.1">IN2</text>
<text x="250.5" y="187.5">VCC</text>
<text x="261.5" y="187.5">VS</text>
<text x="266.1" y="190.1">OUT1</text>
<text x="275.6" y="188.9">2</text>
<text x="224" y="197.7">IO10</text>
<text x="237.8" y="194">12</text>
<text x="238.9" y="196.5">6</text>
<text x="243.9" y="197.7">ENA</text>
<text x="243.9" y="192.6">IN3</text>
<text x="243.9" y="195.2">IN4</text>
<text x="266.1" y="195.2">OUT2</text>
<text x="275.6" y="194">3</text>
<text x="237.9" y="199">11</text>
<text x="243.9" y="200.2">ENB</text>
<text x="266.1" y="200.2">OUT3</text>
<text x="275.6" y="199">13</text>
<text x="237.8" y="206.7">15</text>
<text x="238.9" y="204.1">1</text>
<text x="243.9" y="205.3">SENSA</text>
<text x="243.9" y="207.9">SENSB</text>
<text x="255.5" y="207.9">GND</text>
<text x="266.1" y="205.3">OUT4</text>
<text x="275.6" y="204.1">14</text>
<text x="168.5" y="215.5">TXD</text>
<text x="188" y="215.5">RXD</text>
<text x="258.5" y="214.1">8</text>
<text x="273.3" y="214.3">L298</text>
<text x="52.2" y="218">1</text>
<text x="71.2" y="218">RXD</text>
<text x="188" y="220.6">TXD</text>
<text x="71.2" y="223.1">TXD</text>
<text x="188" y="225.6">RTS</text>
<text x="71.2" y="228.2">RTS</text>
<text x="71.2" y="233.3">CTS</text>
<text x="188" y="230.7">CTS</text>
</g>
</svg>
